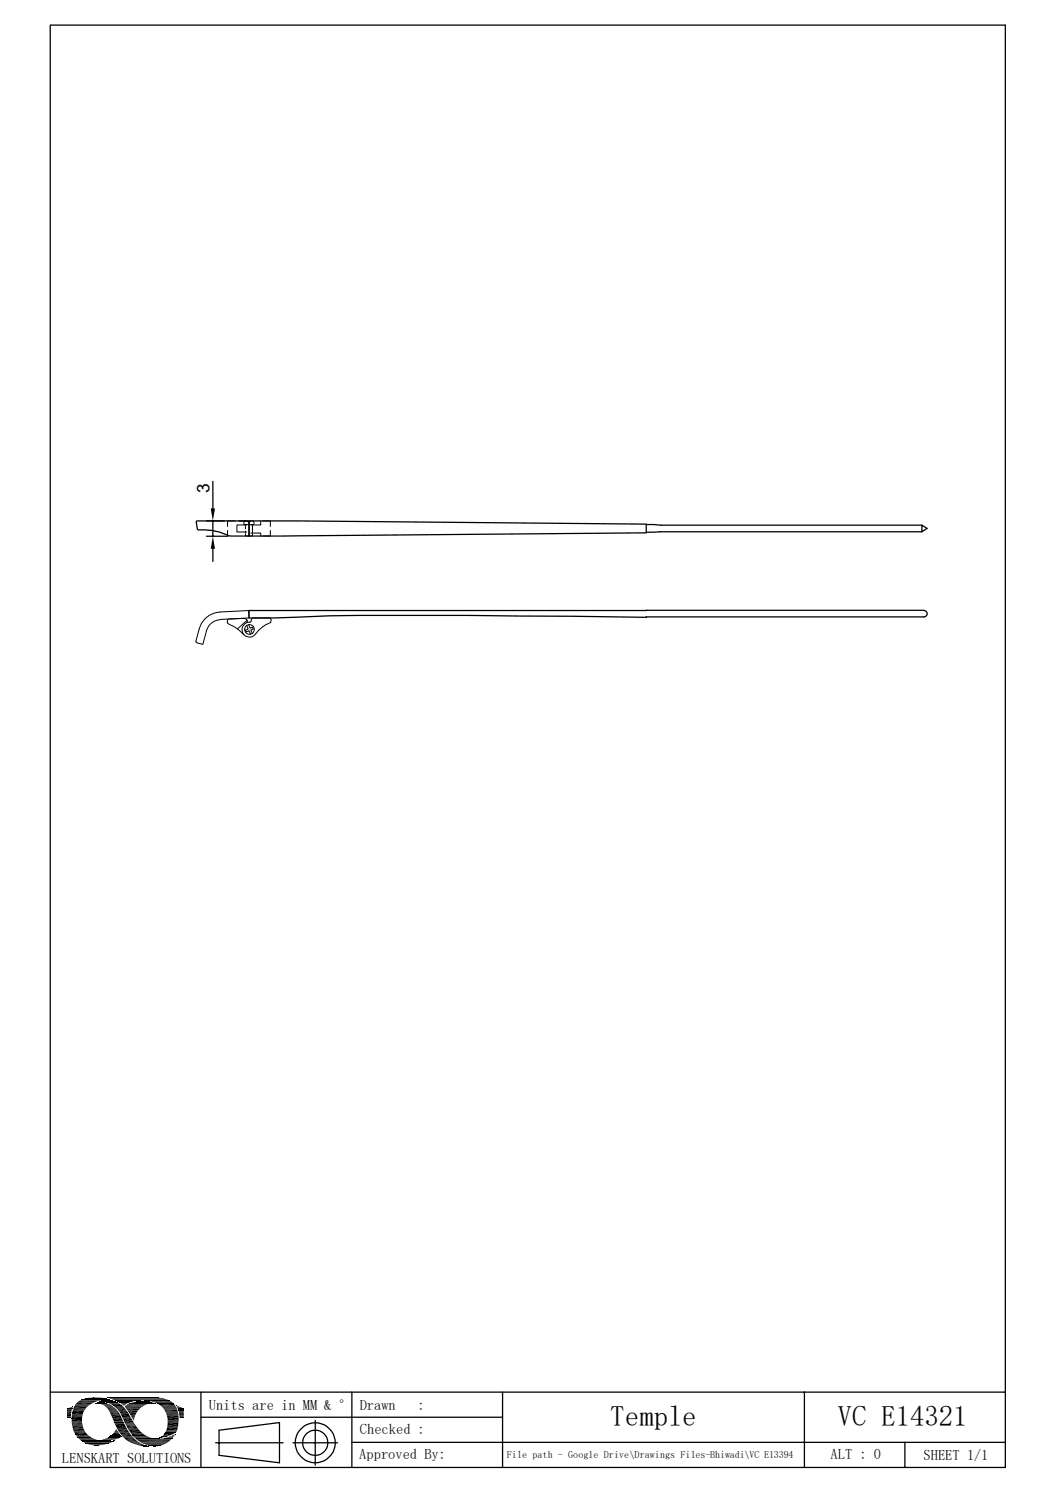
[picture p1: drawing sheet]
<svg xmlns="http://www.w3.org/2000/svg" width="210mm" height="297mm" viewBox="0 0 210 297" stroke-linecap="round" stroke-linejoin="round" font-family="sans-serif">
<g fill="none" stroke="#000" stroke-width=".2">
<path d="M45.3 105.5v1M46.7 103.6h-1.4v1.1M47.5 103.6h1.8v.2h.4v-.2h.3M48.5 104.2v.2h.3v.3M48.7 103.6l-.2 .5M48.8 106.2v.3l.4 .1M48.8 104.9v.3M48.8 105.7v.3M49 104.4h.3M49.1 104.4h-2v1.4h2M49.4 106.6h.3M49.4 104.4h.3"/>
<path d="M49.9 106h2v.7M50.1 103.6h.2l.2 .5M50.2 106.2v.3l-.4 .1M50.2 104.5v1.5M50.5 104.2v.2h-.6M51.9 103.6v.8h-2M52.3 103.6h1.5v1.1M53.8 105.5v1.1h-1.5M39 127.6l.2 .2M43.8 123.3a3.1 3.1 0 0 0-2.7 2.2l-.8 2.7-1.1-.3M43.8 123.2l5.7-.3v-1.4l-5.8 .3a4.6 4.6 0 0 0-4.1 3.3l-.7 2.5M48.6 123l-3.1 .1a.6 .6 0 0 0 0 1.1l1.1 .5 1.9 1.5"/>
<path d="M48.7 123.1a.53 .53 0 0 1 .4 .7M48.8 124l1.1-.3 .1-.6 .3-.2h3.3a.53 .53 0 0 1 .4 .5 .53 .53 0 0 1-.3 .5 8.9 8.9 0 0 0-3.3 2.6 1.49 1.49 0 0 1-2-.4 1.49 1.49 0 0 1 .4-2.1zM49.1 124.4l.3 .7-.6 .2 .2 .4 .5-.2 .3 .7M49.1 123.4l-1.9 1.7M49.4 124.2l.3 .8 .5-.2 .2 .3-.5 .2 .3 .8M14.7 279.9h2.6M15 279.4h3M15.3 279h3.5M15.7 278.7h3.9M15.9 278.6h4M16 278.6h4.2M16 278.5h4.4"/>
<path d="M16.2 278.5h4.3M16.4 278.4h5.4M16.5 278.3h5.1M16.7 278.3h4.7M16.9 278.2h4.3M17.1 278.2h3.9M17.5 278.1h3M17.6 278.1h2.9M19 279.2h2.1M19.1 279.2h2.2M19.7 278.8h3.2M19.8 278.8h2.9"/>
<path d="M19.9 278.7h2.7M20.2 278.7h2.2M20.3 278.9h2.7M20.6 279h2.7M21.3 279h2M21.3 279.1h2.4M21.3 278h10.3M21.4 278.1h10.5M21.5 278.1h11M21.8 278h7.4M21.8 278.2h10.8M21.8 278.4h-5.6"/>
<path d="M22 278.3h10.9M22.2 278.3h10.8M22.3 278.4h10.9M22.5 278.4h10.8M22.6 278.5h11M22.8 278.6h5.1M22.9 278.6h4.4M23 278.7h4.2M23.2 278.8h3.3M23.5 278.9h2.7M23.5 278.9h2.5M23.7 279h2.1"/>
<path d="M24.8 279.8h3.7M24.8 279.8h3.5M24.8 279.9h3.4M24.9 279.7h3.8M25 279.6h3.7M25.1 279.5h4M25.4 279.4h3.8M25.4 279.3h4.2M25.7 279.2h4.2M26 279.1h4.8M26.2 279h4.4M26.2 279h4.2"/>
<path d="M26.6 278.9h3.5M26.8 278.9h3.1M27.1 278.8h2.6M28.7 278.6h5M29.3 278.6h4.4M29.4 278.7h4.5M30.1 278.8h4M30.4 278.9h3.8M30.7 279h3.7M30.8 279.2h-5M31 279.1h3.5M31.2 279.2h3.3"/>
<path d="M31.9 279.7h3M32.1 279.8h2.9M14.3 282.3h2M14.3 282.8h2M14.3 283h2M14.3 283.1h2M14.3 283.5h2.1M14.4 281h2.2M14.5 280.5h2.3M14.5 284.2h2.1M14.6 284.7h2.3M15 285.3h2.3"/>
<path d="M15.3 285.8h2.7M15.4 285.9h2.6M15.4 285.9h2.8M15.5 286h2.8M15.6 286.1h3M15.7 286.3h3.3M15.9 286.4h3.1M15.9 286.4h3.6M16 286.6h3.9M16.2 286.6h3.7M16.2 286.6h4.2M16.3 286.7h5.2"/>
<path d="M16.3 286.8h6.3M16.6 286.9h5.8M16.6 286.9h5.7M16.7 287h5.5M16.9 287h5M17 287.1h4.8M17.1 287.1h4.6M17.1 287.2h4.5M17.4 287.3h4M17.7 287.3h3.2M17.9 287.4h2.8M20.5 286.3h2.6"/>
<path d="M20.7 286.2h2.8M21.1 286.2h2.5M21.2 286.1h2.6M21.5 285.9h2.5M21.5 286h2.3M21.8 285.8h2.3M21.9 285.7h2.2M22 285.7h2M22 285.6h2M22.9 286.4h-2.7M24.1 285.8h-2.3M25.1 280.2h2.7"/>
<path d="M25.4 280.6h2M25.4 286.8h2.1M26.1 285.2h2.4M26.3 285.5h2.5M26.3 285.5h2.6M26.4 285.6h2.7M26.5 285.7h2.8M26.5 285.8h3.1M26.7 285.9h3.1M26.8 286h3.3M26.8 286.1h3.7M27 286.2h4.1"/>
<path d="M27.1 286.2l7.1 .1M27.1 286.3h7M27.6 286.7h6.1M27.8 286.9h5.7M27.9 286.9h5.5M28 287h5.3M28.2 287.1h5M28.5 287.2h4.4M28.8 287.3h3.9M29 287.5h3.4M29.5 287.5h2.6M29.6 287.6h2.4"/>
<path d="M31.7 286.2h2.5M32.4 280.1h2.7M32.5 280.2h2.7M32.6 280.3h2.6M32.6 280.4h2.6M32.7 280.5h2.6M32.8 285h2.1M32.9 285h2.1M32.9 280.9h2.5M32.9 284.9h2.2M32.9 284.9h2.1M32.9 284.8h2.2"/>
<path d="M33 284.7h2.1M33 284.6h2.2M33.1 284.5h2.1M33.1 284.6h2.1M33.1 281.5h2.4M33.2 283.9h2.2M33.4 282.5h2.1"/>
<circle cx="49.6" cy="125.2" r=".96"/>
</g>
<g fill="none" stroke="#000" stroke-width=".25">
<path d="M10 5h189.9v286.9h-189.9zM42.3 95.8v5.3M39.1 103.7l10.4-.1v3h-3.7l-.5-.1a12.5 12.5 0 0 0-6-1.1zM41.1 103.6h3.5M41.1 106.7h4.2M42.3 103.6v3.1M42.3 109.2v2.5M128.5 104.4l2.9 .1h51.9M128.5 104.3v1.7M128.5 104.3l-79-.7v3l79-.6M128.6 106h.1M128.6 104.3h.1"/>
<path d="M183.3 104.5l1.1 .6-1.1 .7zM183.3 105.8l-54.8 .1M184.4 105.1v.1M183.7 121.4l-134.2 .1v1.4h5.2a405.5 405.5 0 0 1 27.9-.5l45.9 .4 55.2-.1a.64 .64 0 0 0 .7-.6 .64 .64 0 0 0-.7-.6M10 276.9h189.9M14.7 279.7h2.9M40 276.9v15M70 276.9v15M99.9 276.9v15M160 276.9v15M14.3 281.5h2.1M14.3 283.3h2.1"/>
<path d="M14.7 284.9h2.4M15 285.5h2.6M24.6 286.1h2.2M24.9 280.1h3.2M25.1 283.8h2.1M25.3 284h2.1M26.1 285.4h2.7M27.2 286.5h6.8M33.1 281.3h2.4M33.4 282.7h2.1M40 281.9h59.9M42.9 287h13.4"/>
<path d="M43.6 284.5l12-1.5v8l-12-1.5zM58.3 287h8.8M62.7 282.6v8.9M70 286.9h129.9M180 286.9v5"/>
<circle cx="62.7" cy="287" r="2.51"/>
<circle cx="62.7" cy="287" r="4"/>
</g>
<g fill="#000">
<path d="M42.3 106.7l.5 2.5h-.9zM41.9 101.1h.9l-.5 2.5zM14.3 279.9h.1zM13.8 280l.5-.1 .1 .1zM14.3 279.9h.1v.1zM18.3 278h1.6zM18.7 278h1.2zM19.1 279.1h1.9zM19.2 279.1h1.8zM19.2 279.1h1.7zM19.4 279.1h1.5zM19.5 279.1h1z"/>
<path d="M19.4 279.1h1.2zM19.5 279.1h1.1zM19.6 279.1h.9zM19.6 279.2l1.9 .1zM19.7 278.8h.2zM19.6 279.1h.8zM19.8 279.1h.6zM20 279.3l1.7 .1zM19.8 279.1h.4zM20.1 279l.1 .1zM20.1 279h.1zM20.2 279.4h1.6z"/>
<path d="M20.4 279.4l1.7 .2h-1.4zM20.4 279.4h1.4l.3 .2zM20.5 278.7h1.8zM20.5 278.7h1.7zM20.6 278.6l1.6 .1zM20.7 279.6l1.7 .1h-1.5zM20.7 279.6h1.4l.3 .1zM20.6 278.6h1.4zM20.9 278.6h1.1zM20.9 279.7l1.6 .1zM21 279.8l1.7 .2h-1.4zM21 279.8h1.5l.2 .2z"/>
<path d="M21.2 278.6h.3zM20.9 278.6h.8zM21.2 278.6h.5zM21.5 278.4h.3zM21.8 279.2h1.9zM22.4 279.6h1.9zM22.5 279.6h1.8zM22.5 279.6l1.8 .1zM22.6 279.7l2 .2h-1.7zM22.6 279.7h1.7l.3 .2zM22.9 279.9l1.9 .2h-1.7zM22.9 279.9h1.7l.2 .2z"/>
<path d="M23.7 279l1.9 .1zM23.8 279.1h1.8zM23.8 279.1h1.6zM24 279.1h1.4zM24 279.1l1.3 .1zM24 279.2l1 .2h-.7zM24 279.2h1.3l-.3 .2zM24.3 279.4l.6 .1zM24.3 279.4h.7zM24.4 279.5l.3 .1zM24.4 279.5h.5zM24.6 279.6v.1z"/>
<path d="M24.6 279.6h.1zM27.5 278.8h2zM27.5 278.8h1.9zM28.2 278.8h1.2zM28.2 278.8h.7zM30.4 279.2h.4zM30.4 279.2h.5zM30.7 279.2h.2zM30.9 278h.2zM35.1 279.7h.2zM35.1 279.7l.5 .1zM35.2 279.8l.8 .2h-.7z"/>
<path d="M35.2 279.8l.8 .2zM35.3 280l1 .1h-1zM35.3 280h.7l.3 .1zM13.3 280.2h1.1zM13.3 280.2l1 .1zM13.3 280.3l1 .1h-1zM13.3 280.3h1v.1zM13.3 280.4l.9 .4h-.9zM13.3 280.4h1l-.1 .4zM13.3 280.8h.9zM13.3 280.8l.8 .5h-.8zM13.3 280.8h.9l-.1 .5z"/>
<path d="M13.3 281.3l.8 .4h-.8zM13.3 281.3h.8v.4zM13.3 281.7h.8zM13.3 281.7l.8 .2h-.8zM13.3 281.7h.8v.2zM13.3 281.9h.8zM13.3 281.9l.8 .1zM13.4 280.2h1zM13.7 280.1l.7 .1zM13.7 280.1h.7zM13.8 280h.6zM14.3 282.3l2 .4h-2z"/>
<path d="M14.3 282.3h2v.4zM18.3 287.4l1.9 .1zM18.3 287.4h1.9zM18.4 287.5h1.1zM18.4 287.5h1.8zM18.9 287.5h.6zM19.1 287.5h.4zM20.4 286.4l1.9 .1zM20.4 286.4h2zM20.6 286.5h1.5zM20.6 286.5h1.7zM20.7 286.5h1.1z"/>
<path d="M20.7 286.5h1.4zM21 286.5h.6zM21 286.5h.8zM21.3 280l1.7 .2h-1.6zM21.3 280h1.4l.3 .2zM21.3 286.5h.3zM21.4 286.5h.2zM21.4 280.2l1.8 .3h-1.6zM21.4 280.2h1.6l.2 .3zM21.6 280.5h1.6zM21.6 280.5l1.8 .2h-1.7zM21.6 280.5h1.6l.2 .2z"/>
<path d="M21.7 280.7l1.8 .1h-1.7zM21.7 280.7h1.7l.1 .1zM21.8 280.8l1.8 .2h-1.7zM21.8 280.8h1.7l.1 .2zM21.9 281l1.8 .1zM21.9 281.1l1.9 .2h-1.8zM21.9 281.1h1.8l.1 .2zM21.5 286.7h1.1zM21.9 286.7h.7zM22 281.3l1.8 .1zM22 286.7h.6zM22.1 281.4l1.9 .3h-1.8z"/>
<path d="M22.1 281.4h1.7l.2 .3zM22.1 285.6l1.9 .1zM22.1 285.6h1.9zM22.2 281.7l2 .5h-1.8zM22.2 281.7h1.8l.2 .5zM22.2 285.5l1.8 .1zM22.2 285.5h1.7zM22.2 286.7h.5zM22.3 286.7h.4zM22.4 286.7h.3zM22.4 282.2l2.1 .5h-1.9zM22.4 282.2h1.8l.3 .5z"/>
<path d="M22.4 285.3h1.4zM22.4 285.3l1.5 .2h-1.7zM22.4 285.3h1.4l.1 .2zM22.6 286.6h.2zM22.6 282.7l1.9 .1zM22.7 282.8l1.9 .1zM22.7 282.9l1.9 .1zM22.7 285l1.1 .3h-1.4zM22.7 285h.9l.2 .3zM22.7 283h1.9zM22.7 284.9l.9 .1zM22.8 283l1.9 .2h-1.9z"/>
<path d="M22.8 283h1.8l.1 .2zM22.8 283.2l2.3 .9h-1.9zM22.8 283.2h1.9l.4 .9zM22.9 284.7l.6 .2h-.8zM22.9 284.7h.5l.1 .2zM22.6 286.6h.3zM22.9 284.6l.5 .1h-.5zM22.9 284.6l.5 .1zM23 284.4h.2zM23 284.4l.3 .2h-.4zM23 284.4l.3 .2zM23.1 284.4h.1z"/>
<path d="M23.1 280.1l1.8 .2h-1.5zM23.1 280.1h1.7l.1 .2zM23.4 280.3l1.8 .4h-1.6zM23.4 280.3h1.5l.3 .4zM23.6 280.7l1.7 .1zM23.7 280.8l1.9 .4h-1.6zM23.7 280.8h1.6l.3 .4zM24 281.2l1.6 .1zM24 281.3l2 .7h-1.7zM24 281.3h1.6l.4 .7zM24.3 282l1.8 .2h-1.7zM24.3 282h1.7l.1 .2z"/>
<path d="M24.4 282.2l2 .5h-1.7zM24.4 282.2h1.7l.3 .5zM24.7 282.7l1.9 .3h-1.8zM24.7 282.7h1.7l.2 .3zM24.8 283l1.9 .2h-1.8zM24.8 283h1.8l.1 .2zM24.9 283.2h1.8zM24.9 283.2l1.9 .1zM24.9 283.3h1.9zM25 283.3l1.9 .1zM25 283.4l2 .1h-1.9zM25 283.4h1.9l.1 .1z"/>
<path d="M25.1 283.5l1.9 .1zM25.4 280.6l2 .1zM25.4 280.7l1.7 .4h-1.4zM25.4 280.7h2l-.3 .4zM25.5 284.4l2.5 .5h-2.1zM25.5 284.4h2.1l.4 .5zM25.7 281.1l1.2 .4h-.9zM25.7 281.1h1.4l-.2 .4zM25.8 286.9l2 .1h-1.7zM25.8 286.9h1.7l.3 .1zM26 281.5l.9 .1zM26 281.6l.8 .3h-.6z"/>
<path d="M26 281.6h.9l-.1 .3zM26.1 287l2 .2h-1.5zM26.1 287h1.7l.3 .2zM26.2 281.9l.5 .2h-.4zM26.2 281.9h.6l-.1 .2zM26.3 282.1l.4 .1h-.3zM26.3 282.1h.4v.1zM26.4 282.2l.2 .3zM26.4 282.2h.3l-.1 .3zM26.5 282.5l.1 .1zM26.6 287.2l1.7 .1zM26.8 287.3l1.9 .2h-1.2z"/>
<path d="M26.8 287.3h1.5l.4 .2zM27.5 287.5h1.3zM27.6 287.5l1.4 .1zM28 287.6h1.1zM28.1 287.6l1.1 .1zM28.2 287.7h1.1zM28.5 287.7h.9zM28.6 287.7h.9zM29 287.7h.5zM29.2 287.7h.3zM29.3 287.7h.2zM29.6 287.5l2 .2z"/>
<path d="M30.2 287.7h1.3zM30.2 287.7h1.4zM30.4 287.7h.9zM30.4 287.7h1.1zM30.5 287.7h.5zM30.5 287.7h.8zM30.7 287.7h.3zM31.8 286h.2zM31.8 286h.1zM31.8 286h.4zM31.9 286h.4zM32.1 285.8h.8z"/>
<path d="M32.1 285.8h.9zM31.9 286l.2-.2 .2 .2zM32.1 285.8h.8l-.6 .2zM32.1 285.8h1zM32.2 285.8h.9zM32.3 286.2h1.9zM32.2 285.8l.2-.2 .7 .2zM32.4 285.6h1.3l-.6 .2zM32.5 285.5l1.2 .1zM32.5 285.5h1.3zM32.6 286.1h1.6zM32.7 285.2l1.1 .3h-1.3z"/>
<path d="M32.7 285.2h1.8l-.7 .3zM32.7 286.1h1.5zM32.7 285.2h1.8zM32.8 285l2 .1zM32.8 285.1l1.7 .1h-1.8zM32.8 285.1h2l-.3 .1zM32.8 286.1h1.5zM33.1 286h1.3zM33.2 281.6l2.3 .5h-2.2zM33.2 281.6h2.3v.5zM33.2 284l2 .5h-2.1zM33.2 284h2.1l-.1 .5z"/>
<path d="M33.2 286h1.2zM33.4 283l2 .5h-2.1zM33.4 283h2.1l-.1 .5zM33.4 285.9h1zM33.6 285.8h.9zM33.7 285.8h.8zM33.9 285.7h.6zM34.1 285.7h.5zM34.1 285.7l.3-.2 .2 .2zM34.4 285.5h.3l-.1 .2zM34.4 285.5l.3-.1v.1zM34.7 285.4v.1z"/>
<path d="M35.3 280.1l1.1 .1zM35.3 280.2h1.2zM35.3 280.2l1.2 .1zM35.4 280.3l1.1 .1h-1.1zM35.4 280.3h1.1v.1zM35.4 280.4h1.1zM35.5 280.4l1 .2h-1zM35.5 280.4h1v.2zM35.5 280.6h1zM35.5 280.6l1 .1zM35.6 280.7l.9 .1zM35.6 280.8l.9 .3h-.9z"/>
<path d="M35.6 280.8h.9v.3zM35.6 281.1h.9zM35.6 281.1l.9 .5h-.8zM35.6 281.1h.9v.5zM35.7 281.6l.8 .2h-.8zM35.7 281.6h.8v.2zM35.7 281.8l.8 .2h-.8zM35.7 281.8h.8v.2zM35.7 282h.8zM35.7 282l.8 .1zM35.8 282.1h.7zM35.9 282.1h.6z"/>
<path d="M36 282.1h.5zM36.4 282.1h.1z"/>
</g>
<g fill="none" stroke="#000" stroke-width=".21">
<path d="M14.9 279.5h3M15.5 278.8h3.9M32.2 279.9h2.9M14.3 281.7h2.1M14.5 280.4h2.5M15.2 285.7h2.7M24 285.4h2.1M24.4 285.9h2.1M24.9 286.4h2.1M25.1 286.6h2.2M25.4 284.2h2.2M33 281.1h2.4"/>
<path d="M33.4 282.9h2.1"/>
</g>
<path d="M15.1 279.2h3.5M21.9 279.4h2.3M31.4 279.4h3.4M14.4 284h2.2M14.6 280.1h2.7M23.2 284.2h2.1M25.9 285h2.5M33.3 283.7h2.1" fill="none" stroke="#000" stroke-width=".34"/>
<path d="M14.4 283.7h2.1M14.8 285.2h2.5M23.4 284.5h2.1M23.6 284.8h2.1M23.8 285.1h2.1M24.2 285.6h2.1M25.2 280.4h2.6M32.7 280.6h2.6" fill="none" stroke="#000" stroke-width=".3"/>
<path d="M14.3 282.1h2M14.4 280.8h2.4M33.3 282.3h2.2" fill="none" stroke="#000" stroke-width=".42"/>
<path d="M14.3 281.2h2.3M14.5 284.5h2.3" fill="none" stroke="#000" stroke-width=".38"/>
<g font-size="5.7">
<text x="121.4" y="283.6">Temple</text>
<text x="166.6" y="283.7">VC E14321</text>
</g>
<text font-size="3.5" x="41.7" y="98.2" transform="rotate(-90 41.7 98.2)">3</text>
<g font-size="2.9">
<text x="41.5" y="280.6">Units are in MM &amp; °</text>
<text x="71.5" y="280.6">Drawn</text>
<text x="83" y="280.6">:</text>
<text x="71.6" y="285.2">Checked :</text>
<text x="12.3" y="291.1">LENSKART SOLUTIONS</text>
<text x="71.5" y="290.1">Approved By:</text>
<text x="165.2" y="290.3">ALT : 0</text>
<text x="183.7" y="290.4">SHEET 1/1</text>
</g>
<text font-size="2" x="100.8" y="290">File path - Google Drive\Drawings Files-Bhiwadi\VC E13394</text>
</svg>
